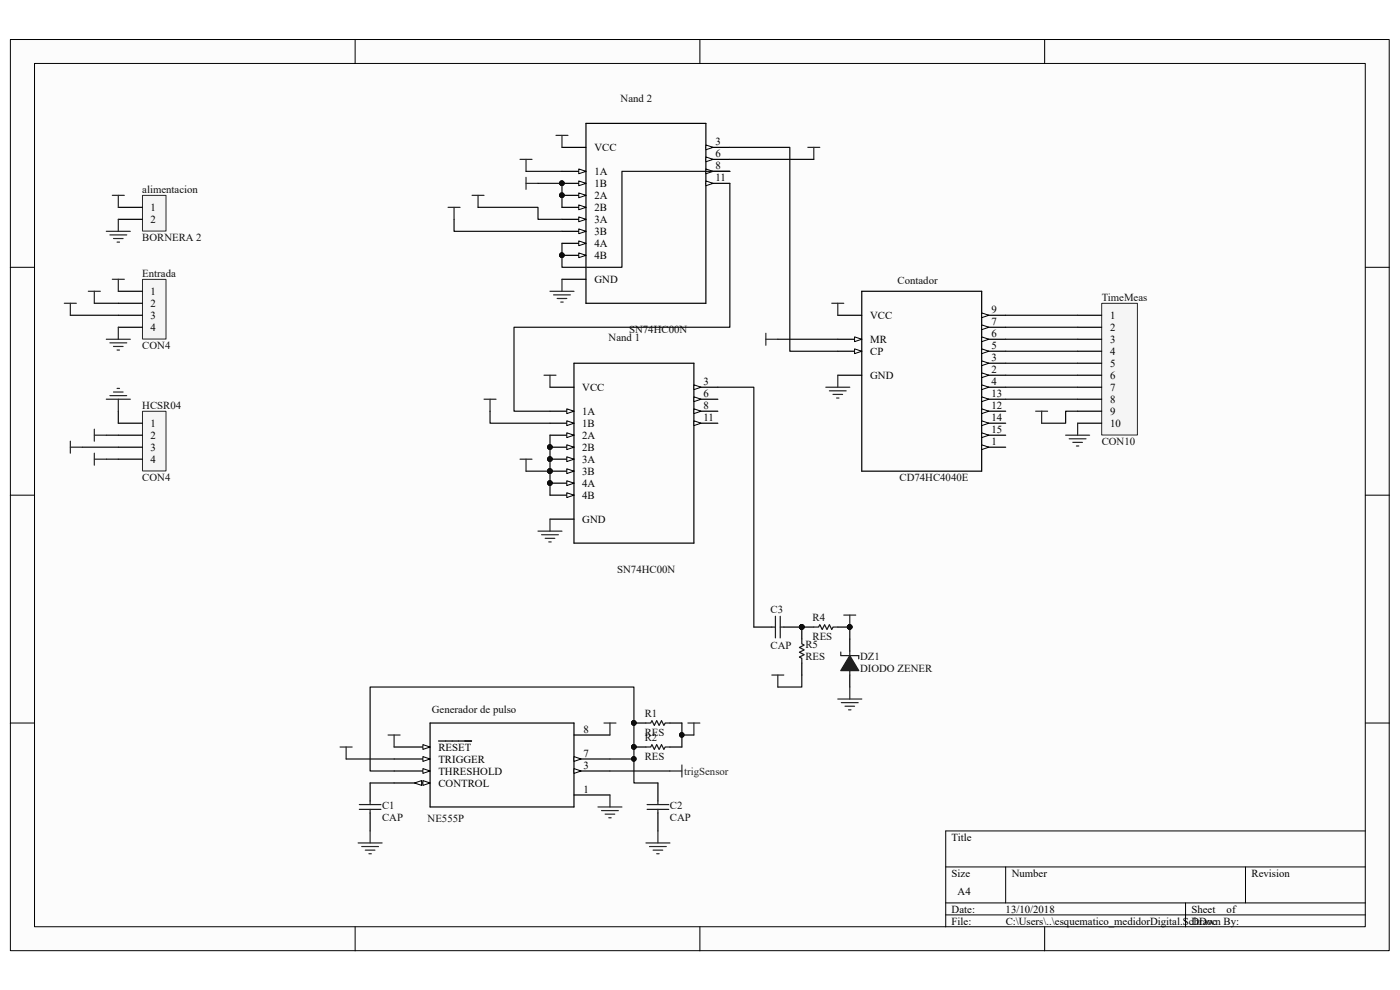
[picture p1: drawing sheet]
<svg xmlns="http://www.w3.org/2000/svg" width="297mm" height="210mm" viewBox="0 0 297 210" stroke-linecap="round" stroke-linejoin="round" font-family="sans-serif">
<path d="M2.2 8.4h292.5v193.3h-292.5z" fill="#fcfcfc"/>
<path d="M2.2 8.4h292.5v193.3h-292.5z" fill="none" stroke="#000" stroke-width=".21"/>
<path d="M7.4 13.5h282.2v183.1h-282.2z" fill="#fcfcfc"/>
<g fill="none" stroke="#000" stroke-width=".21">
<path d="M7.3 13.5h282.3v183.1h-282.3zM75.3 8.4v5.1M148.5 8.4v5.1M221.6 8.4v5.1M2.2 56.7h5.1M289.7 56.7h5.1M2.2 105h5.1M289.7 105h5.1M2.2 153.4h5.1M289.7 153.4h5.1M289.7 176.3h-89.1v20.3M75.3 196.6v5.1"/>
<path d="M148.5 196.6v5.1M200.6 183.9h89.1M200.6 191.5h89.1M200.6 194.1h89.1M213.4 183.9v7.6M221.6 196.6v5.1M251.5 191.5v5.1M264.2 183.9v7.6"/>
</g>
<path d="M121.8 77.1h25.4v38.1h-25.4zM147.2 89.8h5.1" fill="none" stroke="#000" stroke-width=".25"/>
<path d="M147.2 89.3l1.5 .5-1.5 .5z" fill="#fcfcfc"/>
<path d="M147.2 89.3l1.5 .5-1.5 .5z" fill="none" stroke="#000" stroke-width=".21"/>
<path d="M147.2 87.2h5.1" fill="none" stroke="#000" stroke-width=".25"/>
<path d="M147.2 86.7l1.5 .5-1.5 .5z" fill="#fcfcfc"/>
<path d="M147.2 86.7l1.5 .5-1.5 .5z" fill="none" stroke="#000" stroke-width=".21"/>
<path d="M147.2 84.7h5.1" fill="none" stroke="#000" stroke-width=".25"/>
<path d="M147.2 84.2l1.5 .5-1.5 .5z" fill="#fcfcfc"/>
<path d="M147.2 84.2l1.5 .5-1.5 .5z" fill="none" stroke="#000" stroke-width=".21"/>
<path d="M147.2 82.1h5.1" fill="none" stroke="#000" stroke-width=".25"/>
<path d="M147.2 81.6l1.5 .5-1.5 .6z" fill="#fcfcfc"/>
<path d="M147.2 81.6l1.5 .5-1.5 .6z" fill="none" stroke="#000" stroke-width=".21"/>
<path d="M116.7 110.1h5.1M116.7 105h5.1" fill="none" stroke="#000" stroke-width=".25"/>
<path d="M120.2 104.5l1.6 .5-1.6 .6z" fill="#fcfcfc"/>
<path d="M120.2 104.5l1.6 .5-1.6 .6z" fill="none" stroke="#000" stroke-width=".21"/>
<path d="M116.7 102.5h5.1" fill="none" stroke="#000" stroke-width=".25"/>
<path d="M120.2 102l1.6 .5-1.6 .5z" fill="#fcfcfc"/>
<path d="M120.2 102l1.6 .5-1.6 .5z" fill="none" stroke="#000" stroke-width=".21"/>
<circle cx="116.7" cy="102.5" r=".48" fill="#0e0e0e" stroke="#0e0e0e" stroke-width=".21"/>
<path d="M116.7 100h5.1" fill="none" stroke="#000" stroke-width=".25"/>
<path d="M120.2 99.4l1.6 .6-1.6 .5z" fill="#fcfcfc"/>
<path d="M120.2 99.4l1.6 .6-1.6 .5z" fill="none" stroke="#000" stroke-width=".21"/>
<circle cx="116.7" cy="99.9" r=".48" fill="#0e0e0e" stroke="#0e0e0e" stroke-width=".21"/>
<path d="M116.7 97.4h5.1" fill="none" stroke="#000" stroke-width=".25"/>
<path d="M120.2 96.9l1.6 .5-1.6 .5z" fill="#fcfcfc"/>
<path d="M120.2 96.9l1.6 .5-1.6 .5z" fill="none" stroke="#000" stroke-width=".21"/>
<circle cx="116.7" cy="97.4" r=".48" fill="#0e0e0e" stroke="#0e0e0e" stroke-width=".21"/>
<path d="M116.7 94.9h5.1" fill="none" stroke="#000" stroke-width=".25"/>
<path d="M120.2 94.4l1.6 .5-1.6 .5z" fill="#fcfcfc"/>
<path d="M120.2 94.4l1.6 .5-1.6 .5z" fill="none" stroke="#000" stroke-width=".21"/>
<circle cx="116.7" cy="94.8" r=".48" fill="#0e0e0e" stroke="#0e0e0e" stroke-width=".21"/>
<path d="M116.7 92.3h5.1" fill="none" stroke="#000" stroke-width=".25"/>
<path d="M120.2 91.8l1.6 .5-1.6 .5z" fill="#fcfcfc"/>
<path d="M120.2 91.8l1.6 .5-1.6 .5z" fill="none" stroke="#000" stroke-width=".21"/>
<path d="M116.7 89.8h5.1" fill="none" stroke="#000" stroke-width=".25"/>
<path d="M120.2 89.3l1.6 .5-1.6 .5z" fill="#fcfcfc"/>
<path d="M120.2 89.3l1.6 .5-1.6 .5z" fill="none" stroke="#000" stroke-width=".21"/>
<path d="M116.7 87.2h5.1" fill="none" stroke="#000" stroke-width=".25"/>
<path d="M120.2 86.7l1.6 .5-1.6 .5z" fill="#fcfcfc"/>
<path d="M120.2 86.7l1.6 .5-1.6 .5z" fill="none" stroke="#000" stroke-width=".21"/>
<path d="M124.3 26.2h25.5v38.1h-25.5zM149.8 38.9h5M116.7 82.1h5.1" fill="none" stroke="#000" stroke-width=".25"/>
<g fill="#0e0e0e" stroke="#0e0e0e" stroke-width=".21">
<circle cx="116.7" cy="102.5" r=".48"/>
<circle cx="116.7" cy="99.9" r=".48"/>
<circle cx="116.7" cy="97.4" r=".48"/>
<circle cx="116.7" cy="94.8" r=".48"/>
</g>
<path d="M115.4 79.6h2.6M116.7 79.6v2.5M114.1 112.7h5.1M114.9 113.4h3.6M115.7 114.2h2M116.4 115h.5M116.7 110.1v2.6" fill="none" stroke="#262626" stroke-width=".25"/>
<path d="M149.8 38.4l1.5 .5-1.5 .5z" fill="#fcfcfc"/>
<path d="M149.8 38.4l1.5 .5-1.5 .5z" fill="none" stroke="#000" stroke-width=".21"/>
<path d="M149.8 36.4h5" fill="none" stroke="#000" stroke-width=".25"/>
<path d="M149.8 35.8l1.5 .6-1.5 .5z" fill="#fcfcfc"/>
<path d="M149.8 35.8l1.5 .6-1.5 .5z" fill="none" stroke="#000" stroke-width=".21"/>
<path d="M149.8 33.8h5" fill="none" stroke="#000" stroke-width=".25"/>
<path d="M149.8 33.3l1.5 .5-1.5 .5z" fill="#fcfcfc"/>
<path d="M149.8 33.3l1.5 .5-1.5 .5z" fill="none" stroke="#000" stroke-width=".21"/>
<path d="M149.8 31.3h5" fill="none" stroke="#000" stroke-width=".25"/>
<path d="M149.8 30.8l1.5 .5-1.5 .5z" fill="#fcfcfc"/>
<path d="M149.8 30.8l1.5 .5-1.5 .5z" fill="none" stroke="#000" stroke-width=".21"/>
<path d="M119.2 59.2h5.1M119.2 54.2h5.1" fill="none" stroke="#000" stroke-width=".25"/>
<path d="M122.8 53.7l1.5 .5-1.5 .5z" fill="#fcfcfc"/>
<path d="M122.8 53.7l1.5 .5-1.5 .5z" fill="none" stroke="#000" stroke-width=".21"/>
<circle cx="119.2" cy="54.1" r=".48" fill="#0e0e0e" stroke="#0e0e0e" stroke-width=".21"/>
<path d="M119.2 51.6h5.1" fill="none" stroke="#000" stroke-width=".25"/>
<path d="M122.8 51.1l1.5 .5-1.5 .5z" fill="#fcfcfc"/>
<path d="M122.8 51.1l1.5 .5-1.5 .5z" fill="none" stroke="#000" stroke-width=".21"/>
<path d="M119.2 49.1h5.1" fill="none" stroke="#000" stroke-width=".25"/>
<path d="M122.8 48.6l1.5 .5-1.5 .5z" fill="#fcfcfc"/>
<path d="M122.8 48.6l1.5 .5-1.5 .5z" fill="none" stroke="#000" stroke-width=".21"/>
<path d="M119.2 46.5h5.1" fill="none" stroke="#000" stroke-width=".25"/>
<path d="M122.8 46l1.5 .5-1.5 .5z" fill="#fcfcfc"/>
<path d="M122.8 46l1.5 .5-1.5 .5z" fill="none" stroke="#000" stroke-width=".21"/>
<path d="M119.2 44h5.1" fill="none" stroke="#000" stroke-width=".25"/>
<path d="M122.8 43.5l1.5 .5-1.5 .5z" fill="#fcfcfc"/>
<path d="M122.8 43.5l1.5 .5-1.5 .5z" fill="none" stroke="#000" stroke-width=".21"/>
<path d="M119.2 41.4h5.1" fill="none" stroke="#000" stroke-width=".25"/>
<path d="M122.8 40.9l1.5 .5-1.5 .5z" fill="#fcfcfc"/>
<path d="M122.8 40.9l1.5 .5-1.5 .5z" fill="none" stroke="#000" stroke-width=".21"/>
<circle cx="119.2" cy="41.4" r=".48" fill="#0e0e0e" stroke="#0e0e0e" stroke-width=".21"/>
<path d="M119.2 38.9h5.1" fill="none" stroke="#000" stroke-width=".25"/>
<path d="M122.8 38.4l1.5 .5-1.5 .5z" fill="#fcfcfc"/>
<path d="M122.8 38.4l1.5 .5-1.5 .5z" fill="none" stroke="#000" stroke-width=".21"/>
<circle cx="119.2" cy="38.9" r=".48" fill="#0e0e0e" stroke="#0e0e0e" stroke-width=".21"/>
<path d="M119.2 36.4h5.1" fill="none" stroke="#000" stroke-width=".25"/>
<path d="M122.8 35.8l1.5 .6-1.5 .5z" fill="#fcfcfc"/>
<path d="M122.8 35.8l1.5 .6-1.5 .5z" fill="none" stroke="#000" stroke-width=".21"/>
<path d="M119.2 31.3h5.1M182.8 61.8h25.5v38.2h-25.5zM208.3 94.9h5.1" fill="none" stroke="#000" stroke-width=".25"/>
<g fill="#0e0e0e" stroke="#0e0e0e" stroke-width=".21">
<circle cx="119.2" cy="54.1" r=".48"/>
<circle cx="119.2" cy="41.4" r=".48"/>
<circle cx="119.2" cy="38.9" r=".48"/>
</g>
<path d="M118 28.7h2.5M119.2 28.7v2.6M119.2 59.2v2.6M116.7 61.8h5.1M117.4 62.6h3.6M118.2 63.3h2M119 64.1h.5" fill="none" stroke="#262626" stroke-width=".25"/>
<path d="M208.3 94.4l1.5 .5-1.5 .5z" fill="#fcfcfc"/>
<path d="M208.3 94.4l1.5 .5-1.5 .5z" fill="none" stroke="#000" stroke-width=".21"/>
<path d="M208.3 92.3h5.1" fill="none" stroke="#000" stroke-width=".25"/>
<path d="M208.3 91.8l1.5 .5-1.5 .5z" fill="#fcfcfc"/>
<path d="M208.3 91.8l1.5 .5-1.5 .5z" fill="none" stroke="#000" stroke-width=".21"/>
<path d="M208.3 89.8h5.1" fill="none" stroke="#000" stroke-width=".25"/>
<path d="M208.3 89.3l1.5 .5-1.5 .5z" fill="#fcfcfc"/>
<path d="M208.3 89.3l1.5 .5-1.5 .5z" fill="none" stroke="#000" stroke-width=".21"/>
<path d="M208.3 87.2h5.1" fill="none" stroke="#000" stroke-width=".25"/>
<path d="M208.3 86.7l1.5 .5-1.5 .5z" fill="#fcfcfc"/>
<path d="M208.3 86.7l1.5 .5-1.5 .5z" fill="none" stroke="#000" stroke-width=".21"/>
<path d="M208.3 84.7h5.1" fill="none" stroke="#000" stroke-width=".25"/>
<path d="M208.3 84.2l1.5 .5-1.5 .5z" fill="#fcfcfc"/>
<path d="M208.3 84.2l1.5 .5-1.5 .5z" fill="none" stroke="#000" stroke-width=".21"/>
<path d="M208.3 82.1h5.1" fill="none" stroke="#000" stroke-width=".25"/>
<path d="M208.3 81.6l1.5 .5-1.5 .6z" fill="#fcfcfc"/>
<path d="M208.3 81.6l1.5 .5-1.5 .6z" fill="none" stroke="#000" stroke-width=".21"/>
<path d="M208.3 79.6h5.1" fill="none" stroke="#000" stroke-width=".25"/>
<path d="M208.3 79.1l1.5 .5-1.5 .5z" fill="#fcfcfc"/>
<path d="M208.3 79.1l1.5 .5-1.5 .5z" fill="none" stroke="#000" stroke-width=".21"/>
<path d="M208.3 77.1h5.1" fill="none" stroke="#000" stroke-width=".25"/>
<path d="M208.3 76.5l1.5 .6-1.5 .5z" fill="#fcfcfc"/>
<path d="M208.3 76.5l1.5 .6-1.5 .5z" fill="none" stroke="#000" stroke-width=".21"/>
<path d="M208.3 74.5h5.1" fill="none" stroke="#000" stroke-width=".25"/>
<path d="M208.3 74l1.5 .5-1.5 .5z" fill="#fcfcfc"/>
<path d="M208.3 74l1.5 .5-1.5 .5z" fill="none" stroke="#000" stroke-width=".21"/>
<path d="M208.3 72h5.1" fill="none" stroke="#000" stroke-width=".25"/>
<path d="M208.3 71.5l1.5 .5-1.5 .5z" fill="#fcfcfc"/>
<path d="M208.3 71.5l1.5 .5-1.5 .5z" fill="none" stroke="#000" stroke-width=".21"/>
<path d="M208.3 69.4h5.1" fill="none" stroke="#000" stroke-width=".25"/>
<path d="M208.3 68.9l1.5 .5-1.5 .5z" fill="#fcfcfc"/>
<path d="M208.3 68.9l1.5 .5-1.5 .5z" fill="none" stroke="#000" stroke-width=".21"/>
<path d="M208.3 66.9h5.1" fill="none" stroke="#000" stroke-width=".25"/>
<path d="M208.3 66.4l1.5 .5-1.5 .5z" fill="#fcfcfc"/>
<path d="M208.3 66.4l1.5 .5-1.5 .5z" fill="none" stroke="#000" stroke-width=".21"/>
<path d="M177.7 79.6h5.1M177.7 74.5h5.1" fill="none" stroke="#000" stroke-width=".25"/>
<path d="M181.3 74l1.5 .5-1.5 .5z" fill="#fcfcfc"/>
<path d="M181.3 74l1.5 .5-1.5 .5z" fill="none" stroke="#000" stroke-width=".21"/>
<path d="M177.7 72h5.1" fill="none" stroke="#000" stroke-width=".25"/>
<path d="M181.3 71.5l1.5 .5-1.5 .5z" fill="#fcfcfc"/>
<path d="M181.3 71.5l1.5 .5-1.5 .5z" fill="none" stroke="#000" stroke-width=".21"/>
<path d="M177.7 66.9h5.1M91.2 153.4h30.6v17.8h-30.6zM121.8 168.6h7.6M121.8 163.6h7.6" fill="none" stroke="#000" stroke-width=".25"/>
<path d="M176.5 64.3h2.5M177.7 64.3v2.6M177.7 79.6v2.5M175.2 82.1h5.1M176 82.9h3.5M176.7 83.7h2.1M177.5 84.4h.5" fill="none" stroke="#262626" stroke-width=".25"/>
<path d="M121.8 163l1.5 .6-1.5 .5z" fill="#fcfcfc"/>
<path d="M121.8 163l1.5 .6-1.5 .5z" fill="none" stroke="#000" stroke-width=".21"/>
<path d="M121.8 161h7.6" fill="none" stroke="#000" stroke-width=".25"/>
<path d="M121.8 160.5l1.5 .5-1.5 .5z" fill="#fcfcfc"/>
<path d="M121.8 160.5l1.5 .5-1.5 .5z" fill="none" stroke="#000" stroke-width=".21"/>
<path d="M121.8 155.9h7.6M83.6 166.1h7.6" fill="none" stroke="#000" stroke-width=".25"/>
<path d="M89.7 165.6l1.5 .5-1.5 .5z" fill="#fcfcfc"/>
<path d="M89.7 165.6l1.5 .5-1.5 .5z" fill="none" stroke="#000" stroke-width=".21"/>
<path d="M87.9 166.1l1.6-.5v1z" fill="#fcfcfc"/>
<path d="M87.9 166.1l1.6-.5v1z" fill="none" stroke="#000" stroke-width=".21"/>
<path d="M83.6 163.6h7.6" fill="none" stroke="#000" stroke-width=".25"/>
<path d="M89.7 163l1.5 .6-1.5 .5z" fill="#fcfcfc"/>
<path d="M89.7 163l1.5 .6-1.5 .5z" fill="none" stroke="#000" stroke-width=".21"/>
<path d="M83.6 161h7.6" fill="none" stroke="#000" stroke-width=".25"/>
<path d="M89.7 160.5l1.5 .5-1.5 .5z" fill="#fcfcfc"/>
<path d="M89.7 160.5l1.5 .5-1.5 .5z" fill="none" stroke="#000" stroke-width=".21"/>
<path d="M83.6 158.5h7.6" fill="none" stroke="#000" stroke-width=".25"/>
<path d="M89.7 158l1.5 .5-1.5 .5z" fill="#fcfcfc"/>
<path d="M89.7 158l1.5 .5-1.5 .5z" fill="none" stroke="#000" stroke-width=".21"/>
<path d="M93 157.2h7" fill="none" stroke="#000" stroke-width=".25"/>
<path d="M128.1 153.4h2.6M129.4 153.4v2.5M126.9 171.2h5M127.6 172h3.6M128.4 172.7h2M129.1 173.5h.6M129.4 168.6v2.6" fill="none" stroke="#262626" stroke-width=".25"/>
<path d="M30.3 41.5h4.9v7.5h-4.9z" fill="#f5f5f5"/>
<path d="M30.2 41.4h5v7.6h-5z" fill="none" stroke="#262626" stroke-width=".21"/>
<path d="M25.1 44h5.1M25.1 46.5h5.1" fill="none" stroke="#000" stroke-width=".25"/>
<path d="M22.6 49.1h5M23.3 49.8h3.6M23.8 41.4h2.6M24.1 50.6h2M24.8 51.4h.6M25.1 41.4v2.6M25.1 46.5v2.6" fill="none" stroke="#262626" stroke-width=".25"/>
<path d="M30.3 59.3h4.9v12.6h-4.9z" fill="#f5f5f5"/>
<path d="M30.2 59.3h5v12.6h-5z" fill="none" stroke="#262626" stroke-width=".21"/>
<path d="M25.1 61.8h5.1M25.1 64.3h5.1M25.1 66.9h5.1M25.1 69.4h5.1M134.5 153.4h2.5M134.5 158.5h2.5M142.1 153.4h2.6M142.1 158.5h2.6M78.5 166.1v3.8M78.5 172.5v3.8M139.6 166.1v3.8M139.6 172.5v3.8" fill="none" stroke="#000" stroke-width=".25"/>
<g fill="none" stroke="#262626" stroke-width=".25">
<path d="M23.8 59.2h2.6M25.1 59.2v2.6M13.6 64.3h2.6M14.9 64.3v2.6M18.7 61.8h2.6M20 61.8v2.5M22.6 72h5M23.3 72.7h3.6M24.1 73.5h2M24.8 74.3h.6M25.1 69.4v2.6M72.2 158.5h2.5"/>
<path d="M73.4 158.5v2.5M82.3 155.9h2.6M83.6 155.9v2.6M145.9 153.4h2.6M147.2 153.4v2.5M76 178.8h5.1M76.7 179.6h3.6M78.5 176.3v2.5M137 178.8h5.1M137.8 179.6h3.6M139.6 176.3v2.5M142.1 163.6h2.6"/>
<path d="M144.7 162.3v2.5M77.5 180.3h2M78.3 181.1h.5M138.6 180.3h2M139.3 181.1h.5"/>
</g>
<path d="M137 153.4h1.1l.2-.5 .5 1 .5-1 .5 1 .5-1 .5 1 .3-.5h1M137 158.5h1.1l.2-.5 .5 1 .5-1 .5 1 .5-1 .5 1 .3-.5h1M76.2 171.7h4.6M76.2 170.7h4.6M78.5 169.9v.8M78.5 171.7v.8M137.3 171.7h4.6M137.3 170.7h4.6M139.6 169.9v.8M139.6 171.7v.8" fill="none" stroke="#1c1c1c" stroke-width=".25"/>
<g fill="#0e0e0e" stroke="#0e0e0e" stroke-width=".21">
<circle cx="134.5" cy="153.4" r=".48"/>
<circle cx="134.5" cy="158.4" r=".48"/>
</g>
<path d="M30.3 87.3h4.9v12.6h-4.9z" fill="#f5f5f5"/>
<path d="M30.2 87.2h5v12.7h-5z" fill="none" stroke="#262626" stroke-width=".21"/>
<path d="M25.1 89.8h5.1M25.1 92.3h5.1M25.1 94.9h5.1M25.1 97.4h5.1" fill="none" stroke="#000" stroke-width=".25"/>
<path d="M14.9 93.6v2.5M14.9 94.9h2.6M20 91.1v2.5M20 96.1v2.6M20 97.4h2.6M20 92.3h2.6M22.6 84.7h5M23.3 83.9h3.6M24.1 83.2h2M24.8 82.4h.6M25.1 84.7v2.5" fill="none" stroke="#262626" stroke-width=".25"/>
<path d="M233.8 64.4h7.5v27.9h-7.5z" fill="#f5f5f5"/>
<path d="M233.7 64.3h7.6v28h-7.6z" fill="none" stroke="#262626" stroke-width=".21"/>
<g fill="none" stroke="#000" stroke-width=".25">
<path d="M228.6 66.9h5.1M228.6 69.4h5.1M228.6 72h5.1M228.6 74.5h5.1M228.6 77.1h5.1M228.6 79.6h5.1M228.6 82.1h5.1M228.6 84.7h5.1M228.6 87.2h5.1M228.6 89.8h5.1M159.9 133h3.8M166.3 133h6.3"/>
<path d="M170.1 133v2.6M177.7 133h2.6M180.3 135.6v2.5M170.1 140.7v2.5M180.3 143.2v2.5"/>
</g>
<g fill="none" stroke="#262626" stroke-width=".25">
<path d="M110.3 33.8h2.6M111.6 33.8v2.6M111.6 37.6v2.6M111.6 38.9h2.5M171.4 31.3h2.5M172.6 31.3v2.5M95.1 44h2.5M96.3 44v2.5M100.1 41.4h2.6M101.4 41.4v2.6M162.5 70.7v2.5M162.5 72h2.5"/>
<path d="M102.7 84.7h2.5M104 84.7v2.5M219.7 87.2h2.6M221 87.2v2.6M226.1 92.3h5.1M226.8 93.1h3.6M227.6 93.8h2M228.4 94.6h.5M228.6 89.8v2.5M163.7 143.2h2.6M165 143.2v2.5"/>
</g>
<g fill="#0e0e0e" stroke="#0e0e0e" stroke-width=".21">
<circle cx="170.1" cy="133" r=".48"/>
<circle cx="180.3" cy="133" r=".48"/>
</g>
<path d="M163.7 133h.8M164.5 130.7v4.6M165.5 133h.8M165.5 130.7v4.6M170.1 135.6v1l.5 .2-1 .6 1 .5-1 .5 1 .5-1 .5 .5 .2v1.1M172.6 133h1.1l.2-.5 .5 1 .5-1 .5 1 .6-1 .5 1 .2-.5h1M178.4 139.1h3.8" fill="none" stroke="#1c1c1c" stroke-width=".25"/>
<path d="M180.3 139.1l1.9 3.2h-3.8z" fill="#1c1c1c"/>
<path d="M178.4 138.3v.7M180.3 139.1l1.9 3.2h-3.8zM180.3 138.1v1M182.2 139.1v.7M180.3 142.3v.9" fill="none" stroke="#1c1c1c" stroke-width=".25"/>
<path d="M110.3 97.4h2.6M111.6 97.4v2.6M179 130.5h2.6M180.3 130.5v2.5M177.7 148.3h5.1M178.5 149.1h3.6M179.3 149.8h2M180 150.6h.5M180.3 145.7v2.6" fill="none" stroke="#262626" stroke-width=".25"/>
<g fill="#0e0e0e" stroke="#0e0e0e" stroke-width=".21">
<circle cx="180.3" cy="133" r=".48"/>
<circle cx="134.5" cy="153.4" r=".48"/>
<circle cx="134.5" cy="158.4" r=".48"/>
<circle cx="134.5" cy="161" r=".48"/>
<circle cx="144.6" cy="155.9" r=".48"/>
<circle cx="119.2" cy="41.4" r=".48"/>
<circle cx="119.2" cy="38.9" r=".48"/>
<circle cx="119.2" cy="54.1" r=".48"/>
<circle cx="116.7" cy="102.5" r=".48"/>
<circle cx="116.7" cy="99.9" r=".48"/>
<circle cx="116.7" cy="97.4" r=".48"/>
<circle cx="116.7" cy="94.8" r=".48"/>
</g>
<g fill="none" stroke="#0e0e0e" stroke-width=".25">
<path d="M111.6 36.4h7.6M114.1 38.9h5.1v5.1M154.8 31.3h12.8v43.2h10.1M154.8 36.4h-22.9v20.3h-12.7v-5.1M154.8 38.9v30.5h-45.8v17.8h7.7M154.8 33.8h17.8M96.3 46.5v2.6h22.9M101.4 44h12.7v2.5h5.1M14.9 66.9h10.2M20 64.3h5.1M165 72h12.7M213.4 66.9h15.2"/>
<path d="M213.4 69.4h15.2M213.4 72h15.2M213.4 74.5h15.2M213.4 77.1h15.2M213.4 79.6h15.2M17.5 94.9h7.6M22.6 97.4h2.5M22.6 92.3h2.5M25.1 87.2v2.6M104 87.2v2.6h12.7M111.6 100h5.1M116.7 92.3v12.7"/>
<path d="M152.3 82.1h7.6v50.9M213.4 82.1h15.2M213.4 84.7h15.2M228.6 87.2h-2.5v2.6h-5.1M180.3 133v2.6M144.7 153.4v5.1M144.7 155.9h2.5M170.1 143.2v2.5h-5.1M73.4 161h10.2M78.5 166.1h5.1M129.4 163.6h12.7M129.4 161h5.1v-15.3h-56v17.9h5.1"/>
<path d="M134.5 161v5.1h5.1"/>
</g>
<g font-size="2.3" fill="#0e0e0e">
<text x="131.7" y="21.6">Nand 2</text>
<text x="30.2" y="40.9">alimentacion</text>
<text x="30.2" y="51.1">BORNERA 2</text>
<text x="30.2" y="58.8">Entrada</text>
<text x="190.4" y="60.2">Contador</text>
<text x="233.7" y="63.8">TimeMeas</text>
<text x="133.5" y="70.7">SN74HC00N</text>
<text x="30.2" y="74">CON4</text>
<text x="129.1" y="72.4">Nand 1</text>
<text x="30.2" y="86.7">HCSR04</text>
<text x="233.7" y="94.4">CON10</text>
<text x="30.2" y="102">CON4</text>
<text x="190.8" y="102.1">CD74HC4040E</text>
<text x="130.9" y="121.6">SN74HC00N</text>
<text x="163.5" y="130">C3</text>
<text x="172.4" y="131.8">R4</text>
<text x="163.5" y="137.6">CAP</text>
<text x="170.9" y="137.4">R5</text>
<text x="172.4" y="135.8">RES</text>
<text x="170.9" y="139.9">RES</text>
<text x="182.5" y="139.9">DZ1</text>
<text x="182.5" y="142.5">DIODO ZENER</text>
<text x="91.6" y="151.3">Generador de pulso</text>
<text x="136.8" y="152.1">R1</text>
<text x="136.8" y="156.2">RES</text>
<text x="136.8" y="157.2">R2</text>
<text x="136.8" y="161.3">RES</text>
<text x="81.1" y="171.7">C1</text>
<text x="142.1" y="171.7">C2</text>
<text x="81.1" y="174.2">CAP</text>
<text x="90.7" y="174.3">NE555P</text>
<text x="142.1" y="174.2">CAP</text>
</g>
<g font-size="2.3">
<text x="126.1" y="32">VCC</text>
<text x="151.8" y="35.9">8</text>
<text x="151.8" y="33.3">6</text>
<text x="151.8" y="30.8">3</text>
<text x="126.1" y="39.7">1B</text>
<text x="126.1" y="37.1">1A</text>
<text x="151.8" y="38.4">11</text>
<text x="32" y="44.7">1</text>
<text x="32" y="47.3">2</text>
<text x="126.1" y="47.3">3A</text>
<text x="126.1" y="44.7">2B</text>
<text x="126.1" y="42.2">2A</text>
<text x="126.1" y="52.4">4A</text>
<text x="126.1" y="49.8">3B</text>
<text x="126.1" y="54.9">4B</text>
<text x="32" y="62.6">1</text>
<text x="32" y="65.1">2</text>
<text x="126.1" y="60">GND</text>
<text x="32" y="67.6">3</text>
<text x="32" y="70.2">4</text>
<text x="184.6" y="67.6">VCC</text>
<text x="210.3" y="71.5">6</text>
<text x="210.3" y="68.9">7</text>
<text x="210.3" y="66.4">9</text>
<text x="235.5" y="67.6">1</text>
<text x="235.5" y="70.2">2</text>
<text x="184.6" y="75.3">CP</text>
<text x="184.6" y="72.7">MR</text>
<text x="210.3" y="76.6">3</text>
<text x="210.3" y="74">5</text>
<text x="235.5" y="72.7">3</text>
<text x="235.5" y="75.3">4</text>
<text x="235.5" y="77.9">5</text>
<text x="123.5" y="82.9">VCC</text>
<text x="149.2" y="81.7">3</text>
<text x="184.6" y="80.4">GND</text>
<text x="210.3" y="81.7">4</text>
<text x="210.3" y="79.1">2</text>
<text x="235.5" y="80.4">6</text>
<text x="235.5" y="82.9">7</text>
<text x="123.5" y="88">1A</text>
<text x="149.2" y="89.3">11</text>
<text x="149.2" y="86.7">8</text>
<text x="149.2" y="84.2">6</text>
<text x="210.3" y="89.3">14</text>
<text x="210.3" y="86.7">12</text>
<text x="210.3" y="84.2">13</text>
<text x="235.5" y="85.5">8</text>
<text x="235.5" y="88">9</text>
<text x="32" y="90.6">1</text>
<text x="32" y="93.1">2</text>
<text x="32" y="95.6">3</text>
<text x="123.5" y="95.6">2B</text>
<text x="123.5" y="93.1">2A</text>
<text x="123.5" y="90.6">1B</text>
<text x="210.3" y="94.4">1</text>
<text x="210.3" y="91.8">15</text>
<text x="235.5" y="90.6">10</text>
<text x="32" y="98.2">4</text>
<text x="123.5" y="100.7">3B</text>
<text x="123.5" y="98.2">3A</text>
<text x="123.5" y="105.8">4B</text>
<text x="123.5" y="103.3">4A</text>
<text x="123.5" y="110.9">GND</text>
<text x="123.8" y="155.4">8</text>
<text x="93" y="161.8">TRIGGER</text>
<text x="93" y="159.3">RESET</text>
<text x="123.8" y="160.5">7</text>
<text x="93" y="166.9">CONTROL</text>
<text x="93" y="164.3">THRESHOLD</text>
<text x="123.8" y="163.1">3</text>
<text x="123.8" y="168.1">1</text>
<text x="201.9" y="178.3">Title</text>
<text x="201.9" y="186">Size</text>
<text x="214.6" y="186">Number</text>
<text x="265.5" y="186">Revision</text>
<text x="203.2" y="189.8">A4</text>
<text x="201.9" y="193.6">Date:</text>
<text x="201.9" y="196.1">File:</text>
<text x="213.3" y="193.6">13/10/2018</text>
<text x="213.4" y="196.1">C:\Users\..\esquematico_medidorDigital.SchDoc</text>
<text x="252.8" y="193.6">Sheet</text>
<text x="252.8" y="196.1">Drawn By:</text>
<text x="260.2" y="193.6">of</text>
</g>
<text font-size="2.3" fill="#262626" x="145.2" y="164.3">trigSensor</text>
</svg>
